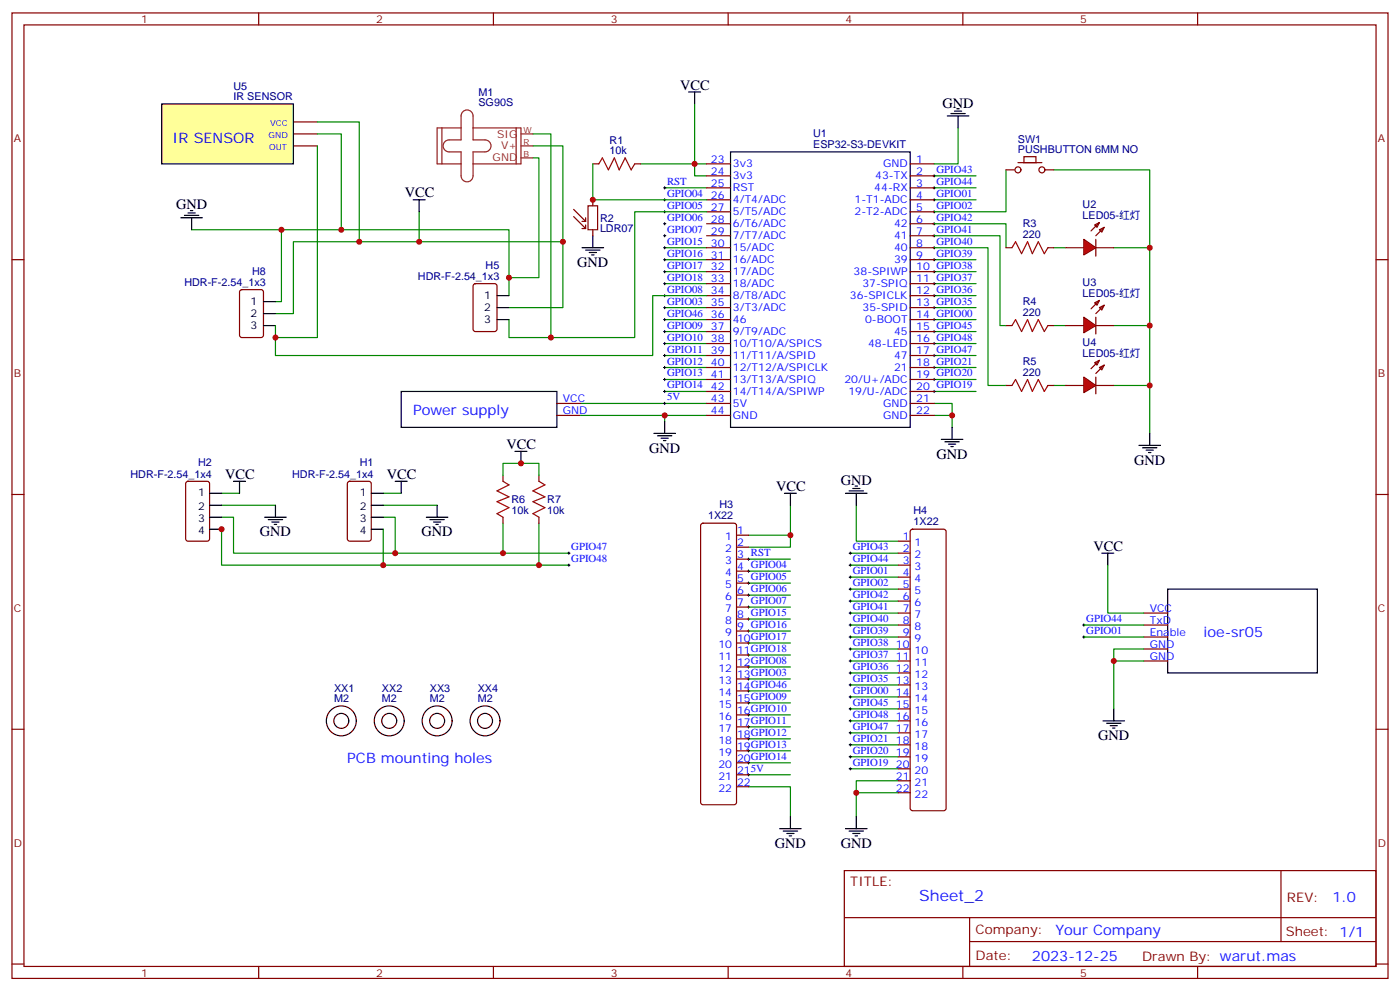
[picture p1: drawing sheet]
<svg xmlns="http://www.w3.org/2000/svg" width="412mm" height="292mm" viewBox="0 0 412 292" stroke-linecap="round" stroke-linejoin="round" font-family="sans-serif">
<g fill="none" stroke="#870000" stroke-width=".35">
<path d="M3.5 3.8h405.4v284.3h-405.4zM7.1 7.3h398.2v277.3h-398.2zM76.2 3.8v3.5M145.3 3.8v3.5M214.5 3.8v3.5M283.6 3.8v3.5M352.8 3.8v3.5M174.6 48.3h1.8M187 48.3h1.7M208.1 48.3h7.1M208.1 51.8h7.1M208.1 55.3h7.1"/>
<path d="M208.1 58.8h7.1M268.1 48.3h7.1M268.1 51.8h7.1M268.1 55.3h7.1M268.1 58.8h7.1M296.3 50h2.5M299.9 47.9h7M301.6 46.1h3.6v1.8h-3.6zM308 50h2.4M3.5 76.5h3.6M208.1 76.5h7.1M208.1 65.9h7.1"/>
<path d="M208.1 62.4h7.1M208.1 73h7.1M208.1 69.4h7.1M268.1 76.5h7.1M268.1 65.9h7.1M268.1 62.4h7.1M268.1 73h7.1M268.1 69.4h7.1M296.3 73h1.8M308.7 73h1.7M405.3 76.5h3.6M70.8 85.5l.5-.2h5.6l.7 .4v13l-.5 .7h-5.8l-.7-.4v-13z"/>
<path d="M139.6 83.7l.5-.2h5.6l.6 .5 .1 12.9-.5 .7h-5.8l-.7-.4-.1-13zM208.1 80h7.1M208.1 87.1h7.1M208.1 83.5h7.1M208.1 94.1h7.1M208.1 90.6h7.1M208.1 97.6h7.1M268.1 80h7.1M268.1 87.1h7.1M268.1 83.5h7.1M268.1 94.1h7.1M268.1 90.6h7.1"/>
<path d="M268.1 97.6h7.1M296.3 95.9h1.8M308.7 95.9h1.7M208.1 101.2h7.1M208.1 108.2h7.1M208.1 104.7h7.1M208.1 115.3h7.1M208.1 111.8h7.1M208.1 118.8h7.1M268.1 101.2h7.1M268.1 108.2h7.1M268.1 104.7h7.1"/>
<path d="M268.1 115.3h7.1M268.1 111.8h7.1M268.1 118.8h7.1M296.3 113.5h1.8M308.7 113.5h1.7M314 113.5h5.3M322.4 106.8l1.4-.7-.7 1.4zM322.8 113.5h5.3M323.8 108.2l1.5-.7-.7 1.4zM323.8 106.1l-2.4 2.5M325.3 107.5l-2.5 2.5M148.2 140v1.7"/>
<path d="M158.7 140v1.7M208.1 122.3h7.1M268.1 122.3h7.1M3.5 145.6h3.6M54.9 142l.5-.3h5.6l.7 .5v16.5l-.4 .6-5.9 .1-.7-.5v-16.4zM102.5 142l.5-.3h5.7l.6 .5 .1 16.5-.5 .6-5.9 .1-.6-.5-.1-16.4zM148.2 152.3v1.8M158.7 152.3v1.8M405.3 145.6h3.6M3.5 214.8h3.6M405.3 214.8h3.6M248.7 256.4h156.6v28.2h-156.6z"/>
<path d="M377.3 256.4v20.9M248.7 270.2h156.5M285.6 277.3h119.6M285.6 270.2v14.2M3.5 283.9h3.6M76.2 284.6v3.5M145.3 284.6v3.5M214.5 284.6v3.5M283.6 284.6v3.5M352.8 284.6v3.5M405.3 283.9h3.6"/>
<circle cx="299.9" cy="50" r=".88"/>
<circle cx="306.9" cy="50" r=".88"/>
</g>
<g fill="none" stroke="#008700" stroke-width=".35">
<path d="M204.6 30.6v17.7h3.5M282.2 37.7v10.6h-7M188.7 48.3h15.9v3.5h3.5M195.8 55.3h12.3M275.2 58.8h12.3M275.2 55.3h12.3M275.2 51.8h12.3M296.3 50v12.4h-21.1M310.4 50h28.3v63.5h-10.6M56.4 67.7h93.5v19.4M82.9 67.7v21.1h-1.8M123.5 62.4v8.8"/>
<path d="M195.8 76.5h12.3M195.8 73h12.3M275.2 73h15.8v40.5h5.3M275.2 69.4h19.4v26.5h1.7M275.2 65.9h21.1v7.1M275.2 76.5h12.3M310.4 73h3.6M328.1 73h10.6M149.9 90.6h15.9v-19.4h-79.4v21.2h-5.3M195.8 97.6h12.3M195.8 94.1h12.3M195.8 90.6h12.3"/>
<path d="M195.8 83.5h12.3M195.8 80h12.3M275.2 97.6h12.3M275.2 94.1h12.3M275.2 90.6h12.3M275.2 87.1h12.3M275.2 83.5h12.3M275.2 80h12.3M310.4 95.9h3.6M328.1 95.9h10.6M171.1 118.8h37M195.8 115.3h12.3"/>
<path d="M195.8 111.8h12.3M195.8 108.2h12.3M195.8 104.7h12.3M195.8 101.2h12.3M275.2 118.8h5.3v3.5M275.2 115.3h12.3M275.2 111.8h12.3M275.2 108.2h12.3M275.2 104.7h12.3M275.2 101.2h12.3M310.4 113.5h3.6M338.7 113.5v14.1"/>
<path d="M208.1 122.3h-12.3v1.8M275.2 122.3h5.3v3.6M65.3 155.9v10.5h47.6M65.3 152.3h3.5v10.6h47.6M65.3 148.8h15.8M65.3 145.3h5.3M112.9 152.3h3.5v10.6M112.9 155.9v10.5M112.9 148.8h15.9M112.9 145.3h5.3M148.2 154.1v8.8M158.7 154.1v12.3"/>
<path d="M232.8 157.6v3.5h-12.3M252.2 148.8v10.6h12.4M112.9 166.4h54.7M116.4 162.9h51.2M220.5 178.8h12.3M220.5 175.3h12.3M220.5 171.7h12.3M220.5 168.2h12.3M220.5 164.7h12.3M250.5 166.4h14.1M250.5 162.9h14.1M250.5 177h14.1"/>
<path d="M250.5 173.5h14.1M250.5 170h14.1M220.5 200h12.3M220.5 196.4h12.3M220.5 192.9h12.3M220.5 189.4h12.3M220.5 185.8h12.3M220.5 182.3h12.3M250.5 198.2h14.1M250.5 194.7h14.1M250.5 191.1h14.1M250.5 187.6h14.1"/>
<path d="M250.5 184.1h14.1M250.5 180.6h14.1M220.5 217.6h12.3M220.5 214.1h12.3M220.5 210.5h12.3M220.5 207h12.3M220.5 203.5h12.3M250.5 219.4h14.1M250.5 215.8h14.1M250.5 212.3h14.1M250.5 208.8h14.1M250.5 205.2h14.1"/>
<path d="M250.5 201.7h14.1M220.5 231.7h12.3v8.8M220.5 228.2h12.3M220.5 224.6h12.3M220.5 221.1h12.3M250.5 226.4h14.1M250.5 222.9h14.1M252.2 233.5h12.4M264.6 229.9h-12.4v10.6"/>
</g>
<g fill="none" stroke="#000" stroke-width=".35">
<path d="M202.8 27.1h3.6M204.6 27.1v3.5M279 34.1h6.4M280.1 33.4h4.2M281.2 32.7h2.1M281.9 32h.7M282.2 34.1v3.6M121.7 58.8h3.5M123.5 58.8v3.6M215.2 44.7h52.9v81.2h-52.9zM53.3 64.1h6.3M54.3 63.4h4.3"/>
<path d="M55.4 62.7h2.1M56.1 62h.7M56.4 64.1v3.6M171.4 73h6.4M172.5 73.7h4.2M173.6 74.4h2.1M174.3 75.1h.7M174.6 69.4v3.6M77.6 95.9h3.5M77.6 88.8h3.5M77.6 92.4h3.5M146.4 94.1h3.5"/>
<path d="M146.4 87.1h3.5M146.4 90.6h3.5M151.7 132.9h3.5M153.5 132.9v3.6M192.6 127.6h6.4M193.7 128.3h4.2M194.7 129h2.1M195.4 129.8h.7M195.8 124.1v3.5M277.3 129.4h6.3M278.3 130.1h4.3M279.4 130.8h2.1"/>
<path d="M280.1 131.5h.7M280.5 125.9v3.5M335.5 131.2h6.3M336.5 131.9h4.3M337.6 132.6h2.1M338.3 133.3h.7M338.7 127.6v3.6M61.7 152.3h3.6M61.7 145.3h3.6M61.7 148.8h3.6M61.7 155.9h3.6M68.8 141.7h3.5"/>
<path d="M70.6 141.7v3.6M78 152.3h6.3M79 153h4.3M80.1 153.7h2.1M80.8 154.4h.7M81.1 148.8v3.5M109.4 152.3h3.5M109.4 145.3h3.5M109.4 148.8h3.5M109.4 155.9h3.5M116.4 141.7h3.5M118.2 141.7v3.6"/>
<path d="M125.6 152.3h6.3M126.6 153h4.3M127.7 153.7h2.1M128.4 154.4h.7M128.8 148.8v3.5"/>
</g>
<g fill="none" stroke="#300" stroke-width=".35">
<circle cx="100.5" cy="212.3" r="4.4"/>
<circle cx="100.5" cy="212.3" r="2.2"/>
<circle cx="114.7" cy="212.3" r="4.4"/>
<circle cx="114.7" cy="212.3" r="2.2"/>
<circle cx="128.8" cy="212.3" r="4.4"/>
<circle cx="128.8" cy="212.3" r="2.2"/>
<circle cx="142.9" cy="212.3" r="4.4"/>
<circle cx="142.9" cy="212.3" r="2.2"/>
</g>
<g fill="none" stroke="#000" stroke-width=".29">
<path d="M195.4 58.8h.7M195.4 55.3h.7M195.8 55v.7M195.8 58.5v.7M274.8 58.8h.7M274.8 55.3h.7M274.8 51.8h.7M275.2 51.4v.7M275.2 55v.7M275.2 58.5v.7M195.4 76.5h.7M195.4 73h.7"/>
<path d="M195.4 69.4h.7M195.4 65.9h.7M195.4 62.4h.7M195.8 62v.7M195.8 65.5v.8M195.8 69.1v.7M195.8 72.6v.7M195.8 76.1v.7M195.8 79.7v.7M274.8 76.5h.7M274.8 73h.7M274.8 69.4h.7"/>
<path d="M274.8 65.9h.7M274.8 62.4h.7M275.2 62v.7M275.2 65.5v.8M275.2 69.1v.7M275.2 72.6v.7M275.2 76.1v.7M275.2 79.7v.7M195.4 97.6h.7M195.4 94.1h.7M195.4 90.6h.7M195.4 87.1h.7"/>
<path d="M195.4 83.5h.7M195.4 80h.7M195.8 83.2v.7M195.8 86.7v.7M195.8 90.2v.7M195.8 93.8v.7M195.8 97.3v.7M274.8 97.6h.7M274.8 94.1h.7M274.8 90.6h.7M274.8 87.1h.7M274.8 83.5h.7"/>
<path d="M274.8 80h.7M275.2 83.2v.7M275.2 86.7v.7M275.2 90.2v.7M275.2 93.8v.7M275.2 97.3v.7M195.4 115.3h.7M195.4 111.8h.7M195.4 108.2h.7M195.4 104.7h.7M195.4 101.2h.7M195.4 118.8h.7"/>
<path d="M195.8 100.8v.7M195.8 104.4v.7M195.8 107.9v.7M195.8 111.4v.7M195.8 114.9v.7M195.8 118.5v.7M274.8 115.3h.7M274.8 111.8h.7M274.8 108.2h.7M274.8 104.7h.7M274.8 101.2h.7M275.2 100.8v.7"/>
<path d="M275.2 104.4v.7M275.2 107.9v.7M275.2 111.4v.7M275.2 114.9v.7M167.2 166.4h.7M167.2 162.9h.7M167.6 162.6v.7M167.6 166.1v.7M220.1 178.8h.7M220.1 175.3h.7M220.1 171.7h.7M220.1 168.2h.7"/>
<path d="M220.1 164.7h.7M220.5 164.3v.7M220.5 167.9v.7M220.5 171.4v.7M220.5 174.9v.7M220.5 178.4v.7M250.1 166.4h.7M250.1 162.9h.7M250.1 170h.7M250.1 173.5h.7M250.1 177h.7M250.5 162.6v.7"/>
<path d="M250.5 166.1v.7M250.5 169.6v.7M250.5 173.1v.7M250.5 176.7v.7M220.1 200h.7M220.1 196.4h.7M220.1 192.9h.7M220.1 189.4h.7M220.1 185.8h.7M220.1 182.3h.7M220.5 182v.7M220.5 185.5v.7"/>
<path d="M220.5 189v.7M220.5 192.5v.8M220.5 196.1v.7M220.5 199.6v.7M250.1 180.6h.7M250.1 184.1h.7M250.1 187.6h.7M250.1 191.1h.7M250.1 194.7h.7M250.1 198.2h.7M250.5 180.2v.7M250.5 183.7v.7"/>
<path d="M250.5 187.3v.7M250.5 190.8v.7M250.5 194.3v.7M250.5 197.8v.7M220.1 217.6h.7M220.1 214.1h.7M220.1 210.5h.7M220.1 207h.7M220.1 203.5h.7M220.5 203.1v.7M220.5 206.7v.7M220.5 210.2v.7"/>
<path d="M220.5 213.7v.7M220.5 217.2v.7M250.1 201.7h.7M250.1 205.2h.7M250.1 208.8h.7M250.1 212.3h.7M250.1 215.8h.7M250.1 219.4h.7M250.5 201.4v.7M250.5 204.9v.7M250.5 208.4v.7M250.5 211.9v.8"/>
<path d="M250.5 215.5v.7M250.5 219v.7M220.1 228.2h.7M220.1 224.6h.7M220.1 221.1h.7M220.5 220.8v.7M220.5 224.3v.7M220.5 227.8v.7M250.1 222.9h.7M250.1 226.4h.7M250.5 222.5v.7M250.5 226.1v.7"/>
</g>
<path d="M176.4 48.3l1-1.8 1.8 3.5 1.8-3.5 1.4 3.5 1.7-3.5 1.8 3.5 1.1-1.7M298.1 73l1.1-1.8 1.7 3.5 1.8-3.5 1.4 3.5 1.8-3.5 1.7 3.5 1.1-1.7M298.1 95.9l1.1-1.8 1.7 3.5 1.8-3.5 1.4 3.5 1.8-3.5 1.7 3.5 1.1-1.7M298.1 113.5l1.1-1.7 1.7 3.5 1.8-3.5 1.4 3.5 1.8-3.5 1.7 3.5 1.1-1.8M148.2 141.7l1.7 1.1-3.5 1.8 3.5 1.7-3.5 1.4 3.5 1.8-3.5 1.8 1.8 1M158.7 141.7l1.8 1.1-3.5 1.8 3.5 1.7-3.5 1.4 3.5 1.8-3.5 1.8 1.7 1" fill="none" stroke="#a10000" stroke-width=".35"/>
<path d="M174.6 58.8v1.8M169 63.8l3.5 3.5M169 61.7l3.5 3.5M171.4 67.3h1.1M171.4 65.2h1.1M172.5 64.1v1.1M172.5 66.3v1M173.2 60.6h2.8v7.1h-2.8zM174.6 67.7v1.7" fill="none" stroke="#850000" stroke-width=".35"/>
<path d="M319.3 111.1l3.5 2.4-3.5 2.1z" fill="#f00" stroke="#870000" stroke-width=".35"/>
<path d="M314 95.9h5.3M322.4 89.2l1.4-.7-.7 1.4zM322.8 95.9h5.3M323.8 90.6l1.5-.7-.7 1.4zM323.8 88.5l-2.4 2.4M325.3 89.9l-2.5 2.5M322.8 111.1v4.9" fill="none" stroke="#870000" stroke-width=".35"/>
<path d="M319.3 93.4l3.5 2.5-3.5 2.1z" fill="#f00" stroke="#870000" stroke-width=".35"/>
<path d="M314 73h5.3M322.4 66.3l1.4-.8-.7 1.5zM322.8 73h5.3M323.8 67.7l1.5-.7-.7 1.4zM323.8 65.5l-2.4 2.5M325.3 67l-2.5 2.4M322.8 93.4v5" fill="none" stroke="#870000" stroke-width=".35"/>
<path d="M319.3 70.5l3.5 2.5-3.5 2.1z" fill="#f00" stroke="#870000" stroke-width=".35"/>
<g fill="none" stroke="#870000" stroke-width=".35">
<path d="M86.4 39.4h7.1M86.4 35.9h7.1M86.4 43h7.1M322.8 70.5v4.9M206.6 154.3l.5-.2h9.2l.5 .2 .2 .5v81.5l-.3 .5-.4 .2h-9.2l-.5-.2-.2-.5v-81.5zM217 157.6h3.5M264.6 159.4h3.5M268.3 156.1l.5-.2h9.2l.5 .2 .2 .5v81.5l-.2 .5-.5 .2h-9.2l-.5-.3-.2-.4v-81.5zM217 161.1h3.5M217 164.7h3.5M217 168.2h3.5M217 171.7h3.5"/>
<path d="M217 175.3h3.5M217 178.8h3.5M264.6 162.9h3.5M264.6 166.4h3.5M264.6 170h3.5M264.6 173.5h3.5M264.6 177h3.5M217 182.3h3.5M217 185.8h3.5M217 189.4h3.5M217 192.9h3.5M217 196.4h3.5"/>
<path d="M217 200h3.5M264.6 180.6h3.5M264.6 184.1h3.5M264.6 187.6h3.5M264.6 191.1h3.5M264.6 194.7h3.5M264.6 198.2h3.5M217 203.5h3.5M217 207h3.5M217 210.5h3.5M217 214.1h3.5M217 217.6h3.5"/>
<path d="M264.6 201.7h3.5M264.6 205.2h3.5M264.6 208.8h3.5M264.6 212.3h3.5M264.6 215.8h3.5M264.6 219.4h3.5M217 221.1h3.5M217 224.6h3.5M217 228.2h3.5M217 231.7h3.5M264.6 222.9h3.5M264.6 226.4h3.5"/>
<path d="M264.6 229.9h3.5M264.6 233.5h3.5"/>
</g>
<path d="M157 39.4h5.3v60M157 46.5h1.7v35.3h-8.8M174.6 48.3v10.5h33.5M208.1 62.4h-21.1v37h-37.1v-5.3M208.1 87.1h-15.8v17.6h-111.2v-8.8M148.2 140v-3.5h10.5v3.5M232.8 148.8v8.8h-12.3" fill="none" stroke="#008700" stroke-width=".35"/>
<g fill="none" stroke="#000" stroke-width=".35">
<path d="M231.1 145.3h3.5M232.8 145.3v3.5M249.1 145.3h6.3M250.1 144.6h4.3M251.2 143.9h2.1M251.9 143.2h.7M252.2 145.3v3.5M229.7 244.1h6.3M230.7 244.8h4.2M231.8 245.5h2.1M232.5 246.2h.7M232.8 240.5v3.6"/>
<path d="M249.1 244.1h6.3M250.1 244.8h4.3M251.2 245.5h2.1M251.9 246.2h.7M252.2 240.5v3.6"/>
</g>
<path d="M130.2 37.7v10.6M135.8 37.7h-7v10.6h7M136.3 32.9a1.76 1.76 0 0 1 2-.4 1.76 1.76 0 0 1 1 1.6v7.1h3.6a1.76 1.76 0 0 1 1.7 1.8 1.76 1.76 0 0 1-1.7 1.7h-3.6v7.1a1.76 1.76 0 0 1-1.7 1.8 1.76 1.76 0 0 1-1.8-1.8v-7.1h-3.5a1.76 1.76 0 0 1-1.8-1.7 1.76 1.76 0 0 1 1.8-1.8h3.5v-7.1zM139.3 37.7h14.2v10.6h-14.2M152 37.7v10.6M153.5 39.4h3.5M153.5 43h3.5M153.5 46.5h3.5" fill="none" stroke="#8c2424" stroke-width=".35"/>
<path d="M47.6 30.6h38.8v17.7h-38.8z" fill="#ff9" stroke="#000" stroke-width=".35"/>
<path d="M118.2 115.3h45.8v10.6h-45.8zM324.6 162.9h3.5M326.3 162.9v3.5M344 173.5h44.1v24.7h-44.1zM324.9 212.3h6.4M326 213h4.2M327 213.7h2.1M327.7 214.4h.7M328.1 208.8v3.5" fill="none" stroke="#000" stroke-width=".35"/>
<path d="M318.9 184.1h.7M318.9 187.6h.7M319.3 183.7v.7M319.3 187.3v.7" fill="none" stroke="#000" stroke-width=".29"/>
<path d="M164 118.8h7.1M164 122.3h7.1M336.9 180.6h7.1M336.9 184.1h7.1M336.9 187.6h7.1M336.9 191.1h7.1M336.9 194.7h7.1" fill="none" stroke="#870000" stroke-width=".35"/>
<path d="M93.5 39.4h7v28.3M93.5 35.9h12.3v35.3M93.5 43v56.4h-12.4M157 43h8.8v28.2M171.1 122.3h24.7M326.3 166.4v14.2h10.6M319.3 184.1h17.6M319.3 187.6h17.6M328.1 194.7h8.8M336.9 191.1h-8.8v17.7" fill="none" stroke="#008700" stroke-width=".35"/>
<g fill="#c00">
<circle cx="112.9" cy="166.4" r=".88"/>
<circle cx="158.8" cy="166.4" r=".88"/>
<circle cx="116.4" cy="162.9" r=".88"/>
<circle cx="148.2" cy="162.9" r=".88"/>
<circle cx="82.9" cy="67.7" r=".88"/>
<circle cx="232.8" cy="157.6" r=".88"/>
<circle cx="280.5" cy="122.3" r=".88"/>
<circle cx="252.2" cy="233.5" r=".88"/>
<circle cx="204.6" cy="48.3" r=".88"/>
<circle cx="338.7" cy="95.9" r=".88"/>
<circle cx="338.7" cy="73" r=".88"/>
<circle cx="338.7" cy="113.5" r=".88"/>
<circle cx="65.3" cy="155.9" r=".88"/>
<circle cx="174.6" cy="58.8" r=".88"/>
<circle cx="153.5" cy="136.5" r=".88"/>
<circle cx="123.5" cy="71.2" r=".88"/>
<circle cx="149.9" cy="81.8" r=".88"/>
<circle cx="162.3" cy="99.4" r=".88"/>
<circle cx="328.1" cy="194.7" r=".88"/>
<circle cx="81.1" cy="99.4" r=".88"/>
<circle cx="100.5" cy="67.7" r=".88"/>
<circle cx="105.8" cy="71.2" r=".88"/>
<circle cx="165.8" cy="71.2" r=".88"/>
<circle cx="195.8" cy="122.3" r=".88"/>
</g>
<text font-size="4.6" fill="#00f" x="270.8" y="265.4">Sheet_2</text>
<g font-size="4.2">
<text x="200.4" y="26.4">VCC</text>
<text x="277.6" y="31.7">GND</text>
<text x="119.2" y="58.1">VCC</text>
<text x="51.9" y="61.7">GND</text>
<text x="170" y="78.6">GND</text>
<text x="149.2" y="132.2">VCC</text>
<text x="191.2" y="133.3">GND</text>
<text x="275.9" y="135">GND</text>
<text x="334.1" y="136.8">GND</text>
<text x="66.3" y="141">VCC</text>
<text x="113.9" y="141">VCC</text>
<text x="247.6" y="142.8">GND</text>
<text x="228.6" y="144.6">VCC</text>
<text x="76.6" y="158">GND</text>
<text x="124.2" y="158">GND</text>
<text x="322.1" y="162.2">VCC</text>
<text x="323.5" y="217.9">GND</text>
<text x="228.2" y="249.7">GND</text>
<text x="247.6" y="249.7">GND</text>
</g>
<g font-size="4.2" fill="#00f">
<text x="50.8" y="42.2">IR SENSOR</text>
<text x="121.7" y="122.3">Power supply</text>
<text x="354.5" y="187.6">ioe-sr05</text>
<text x="102.3" y="224.6">PCB mounting holes</text>
<text x="392.5" y="265.7">1.0</text>
<text x="310.9" y="275.2">Your Company</text>
<text x="304" y="283">2023-12-25</text>
</g>
<g font-size="3.9" fill="#800">
<text x="250.5" y="261">TITLE:</text>
<text x="379.1" y="265.7">REV:</text>
<text x="287.4" y="275.2">Company:</text>
<text x="378.7" y="275.8">Sheet: 1/1</text>
<text x="287.4" y="282.9">Date:</text>
<text x="336.4" y="282.9">Drawn By: warut.mas</text>
</g>
<g font-size="3.2" fill="#800">
<text x="41.6" y="6.8">1</text>
<text x="110.8" y="6.8">2</text>
<text x="179.9" y="6.8">3</text>
<text x="249.1" y="6.8">4</text>
<text x="318.2" y="6.8">5</text>
<text x="4.1" y="41.9">A</text>
<text x="405.9" y="41.9">A</text>
<text x="4.1" y="111.1">B</text>
<text x="405.9" y="111.1">B</text>
<text x="4.1" y="180.2">C</text>
<text x="405.9" y="180.2">C</text>
<text x="4.1" y="249.3">D</text>
<text x="405.9" y="249.3">D</text>
<text x="41.6" y="287.6">1</text>
<text x="110.8" y="287.6">2</text>
<text x="179.9" y="287.6">3</text>
<text x="249.1" y="287.6">4</text>
<text x="318.2" y="287.6">5</text>
</g>
<g font-size="3.2" fill="#000080">
<text x="68.8" y="29.6">IR SENSOR</text>
<text x="68.8" y="26.4">U5</text>
<text x="140.9" y="28.2">M1</text>
<text x="140.9" y="31.3">SG90S</text>
<text x="239.5" y="40.4">U1</text>
<text x="299.8" y="42">SW1</text>
<text x="179.6" y="45.4">10k</text>
<text x="179.6" y="42.3">R1</text>
<text x="239.5" y="43.6">ESP32-S3-DEVKIT</text>
<text x="299.8" y="45.1">PUSHBUTTON 6MM NO</text>
<text x="176.7" y="65.3">R2</text>
<text x="318.9" y="64.5">LED05-红灯</text>
<text x="318.9" y="61.4">U2</text>
<text x="176.7" y="68.5">LDR07</text>
<text x="301.3" y="70.1">220</text>
<text x="301.3" y="67">R3</text>
<text x="74.2" y="81.1">H8</text>
<text x="123.1" y="82.5">HDR-F-2.54_1x3</text>
<text x="143" y="79.3">H5</text>
<text x="54.3" y="84.2">HDR-F-2.54_1x3</text>
<text x="301.3" y="89.9">R4</text>
<text x="318.9" y="87.4">LED05-红灯</text>
<text x="318.9" y="84.3">U3</text>
<text x="301.3" y="93.1">220</text>
<text x="318.9" y="102">U4</text>
<text x="301.3" y="107.5">R5</text>
<text x="318.9" y="105.1">LED05-红灯</text>
<text x="301.3" y="110.7">220</text>
<text x="58.4" y="137.3">H2</text>
<text x="106" y="137.3">H1</text>
<text x="38.4" y="140.7">HDR-F-2.54_1x4</text>
<text x="86.1" y="140.7">HDR-F-2.54_1x4</text>
<text x="150.6" y="148.2">R6</text>
<text x="161.2" y="148.2">R7</text>
<text x="211.9" y="149.7">H3</text>
<text x="150.6" y="151.4">10k</text>
<text x="161.2" y="151.4">10k</text>
<text x="208.6" y="152.9">1X22</text>
<text x="269.1" y="154.7">1X22</text>
<text x="269.1" y="151.5">H4</text>
<text x="98.4" y="203.7">XX1</text>
<text x="112.5" y="203.7">XX2</text>
<text x="126.6" y="203.7">XX3</text>
<text x="140.7" y="203.7">XX4</text>
<text x="98.4" y="206.8">M2</text>
<text x="112.5" y="206.8">M2</text>
<text x="126.6" y="206.8">M2</text>
<text x="140.7" y="206.8">M2</text>
</g>
<g font-size="3.2" fill="#00f">
<text x="78.4" y="40.5">GND</text>
<text x="79.1" y="37">VCC</text>
<text x="78.9" y="44">OUT</text>
<text x="209.4" y="47.9">23</text>
<text x="269.9" y="47.9">1</text>
<text x="209.4" y="51.4">24</text>
<text x="215.9" y="49.3">3v3</text>
<text x="215.9" y="52.8">3v3</text>
<text x="257.8" y="52.8">43-TX</text>
<text x="260.1" y="49.3">GND</text>
<text x="269.9" y="51.4">2</text>
<text x="275.9" y="50.9">GPIO43</text>
<text x="196.5" y="54.4">RST</text>
<text x="196.5" y="58">GPIO04</text>
<text x="209.4" y="55">25</text>
<text x="209.4" y="58.5">26</text>
<text x="215.9" y="56.4">RST</text>
<text x="215.9" y="59.9">4/T4/ADC</text>
<text x="251.7" y="59.9">1-T1-ADC</text>
<text x="257.5" y="56.4">44-RX</text>
<text x="269.9" y="58.5">4</text>
<text x="269.9" y="55">3</text>
<text x="275.9" y="58">GPIO01</text>
<text x="275.9" y="54.4">GPIO44</text>
<text x="196.5" y="61.5">GPIO05</text>
<text x="196.5" y="65">GPIO06</text>
<text x="209.4" y="65.5">28</text>
<text x="209.4" y="62">27</text>
<text x="215.9" y="63.4">5/T5/ADC</text>
<text x="251.7" y="63.4">2-T2-ADC</text>
<text x="269.9" y="65.5">6</text>
<text x="269.9" y="62">5</text>
<text x="275.9" y="65">GPIO42</text>
<text x="275.9" y="61.5">GPIO02</text>
<text x="196.5" y="68.5">GPIO07</text>
<text x="209.4" y="69.1">29</text>
<text x="215.9" y="67">6/T6/ADC</text>
<text x="215.9" y="70.5">7/T7/ADC</text>
<text x="263.4" y="67">42</text>
<text x="263.4" y="70.5">41</text>
<text x="269.9" y="69.1">7</text>
<text x="275.9" y="68.5">GPIO41</text>
<text x="196.5" y="72.1">GPIO15</text>
<text x="196.5" y="75.6">GPIO16</text>
<text x="209.4" y="72.6">30</text>
<text x="209.4" y="76.1">31</text>
<text x="215.9" y="74">15/ADC</text>
<text x="215.9" y="77.5">16/ADC</text>
<text x="263.4" y="74">40</text>
<text x="263.4" y="77.5">39</text>
<text x="269.9" y="72.6">8</text>
<text x="269.9" y="76.1">9</text>
<text x="275.9" y="75.6">GPIO39</text>
<text x="275.9" y="72.1">GPIO40</text>
<text x="196.5" y="79.1">GPIO17</text>
<text x="196.5" y="82.7">GPIO18</text>
<text x="209.4" y="79.7">32</text>
<text x="209.4" y="83.2">33</text>
<text x="215.9" y="81.1">17/ADC</text>
<text x="251.5" y="81.1">38-SPIWP</text>
<text x="269.9" y="79.7">10 GPIO38</text>
<text x="269.9" y="83.2">11 GPIO37</text>
<text x="196.5" y="86.2">GPIO08</text>
<text x="196.5" y="89.7">GPIO03</text>
<text x="209.4" y="86.7">34</text>
<text x="215.9" y="88.1">8/T8/ADC</text>
<text x="215.9" y="84.6">18/ADC</text>
<text x="250.3" y="88.1">36-SPICLK</text>
<text x="254" y="84.6">37-SPIQ</text>
<text x="269.9" y="86.7">12 GPIO36</text>
<text x="196.5" y="93.2">GPIO46</text>
<text x="209.4" y="93.8">36</text>
<text x="209.4" y="90.2">35</text>
<text x="215.9" y="95.2">46</text>
<text x="215.9" y="91.7">3/T3/ADC</text>
<text x="254.1" y="91.7">35-SPID</text>
<text x="254.8" y="95.2">0-BOOT</text>
<text x="269.9" y="93.8">14 GPIO00</text>
<text x="269.9" y="90.2">13 GPIO35</text>
<text x="196.5" y="96.8">GPIO09</text>
<text x="196.5" y="100.3">GPIO10</text>
<text x="209.4" y="100.8">38</text>
<text x="209.4" y="97.3">37</text>
<text x="215.9" y="98.7">9/T9/ADC</text>
<text x="263.4" y="98.7">45</text>
<text x="269.9" y="100.8">16 GPIO48</text>
<text x="269.9" y="97.3">15 GPIO45</text>
<text x="196.5" y="103.8">GPIO11</text>
<text x="196.5" y="107.4">GPIO12</text>
<text x="209.4" y="107.9">40</text>
<text x="209.4" y="104.4">39</text>
<text x="215.9" y="102.2">10/T10/A/SPICS</text>
<text x="215.9" y="105.8">11/T11/A/SPID</text>
<text x="255.7" y="102.2">48-LED</text>
<text x="263.4" y="105.8">47</text>
<text x="269.9" y="107.9">18 GPIO21</text>
<text x="269.9" y="104.4">17 GPIO47</text>
<text x="196.5" y="110.9">GPIO13</text>
<text x="209.4" y="111.4">41</text>
<text x="215.9" y="109.3">12/T12/A/SPICLK</text>
<text x="215.9" y="112.8">13/T13/A/SPIQ</text>
<text x="248.7" y="112.8">20/U+/ADC</text>
<text x="263.4" y="109.3">21</text>
<text x="269.9" y="111.4">19 GPIO20</text>
<text x="165.8" y="118.5">VCC</text>
<text x="196.5" y="114.4">GPIO14</text>
<text x="196.5" y="117.9">5V</text>
<text x="209.4" y="114.9">42</text>
<text x="209.4" y="118.5">43</text>
<text x="215.9" y="116.3">14/T14/A/SPIWP</text>
<text x="215.9" y="119.9">5V</text>
<text x="249.9" y="116.3">19/U-/ADC</text>
<text x="260.1" y="119.9">GND</text>
<text x="269.9" y="114.9">20 GPIO19</text>
<text x="269.9" y="118.5">21</text>
<text x="165.8" y="122">GND</text>
<text x="209.4" y="122">44</text>
<text x="215.9" y="123.4">GND</text>
<text x="260.1" y="123.4">GND</text>
<text x="269.9" y="122">22</text>
<text x="213.6" y="159">1</text>
<text x="217.1" y="157.3">1</text>
<text x="217.1" y="160.8">2</text>
<text x="265.9" y="159">1</text>
<text x="269.4" y="160.8">1</text>
<text x="168.3" y="165.6">GPIO48</text>
<text x="168.3" y="162">GPIO47</text>
<text x="213.6" y="162.6">2</text>
<text x="213.6" y="166.1">3</text>
<text x="217.1" y="164.3">3 RST</text>
<text x="217.1" y="167.9">4 GPIO04</text>
<text x="251.2" y="162">GPIO43</text>
<text x="251.2" y="165.6">GPIO44</text>
<text x="265.9" y="162.6">2</text>
<text x="265.9" y="166.1">3</text>
<text x="269.4" y="164.3">2</text>
<text x="269.4" y="167.9">3</text>
<text x="213.6" y="169.6">4</text>
<text x="213.6" y="173.1">5</text>
<text x="217.1" y="171.4">5 GPIO05</text>
<text x="251.2" y="169.1">GPIO01</text>
<text x="251.2" y="172.6">GPIO02</text>
<text x="265.9" y="169.6">4</text>
<text x="265.9" y="173.1">5</text>
<text x="269.4" y="171.4">4</text>
<text x="213.6" y="176.7">6</text>
<text x="217.1" y="174.9">6 GPIO06</text>
<text x="217.1" y="178.4">7 GPIO07</text>
<text x="251.2" y="176.1">GPIO42</text>
<text x="251.2" y="179.7">GPIO41</text>
<text x="265.9" y="176.7">6</text>
<text x="269.4" y="174.9">5</text>
<text x="269.4" y="178.4">6</text>
<text x="213.6" y="180.2">7</text>
<text x="213.6" y="183.7">8</text>
<text x="217.1" y="182">8 GPIO15</text>
<text x="217.1" y="185.5">9 GPIO16</text>
<text x="251.2" y="183.2">GPIO40</text>
<text x="265.9" y="180.2">7</text>
<text x="265.9" y="183.7">8</text>
<text x="269.4" y="182">7</text>
<text x="269.4" y="185.5">8</text>
<text x="320" y="183.2">GPIO44</text>
<text x="338.7" y="180.2">VCC</text>
<text x="338.7" y="183.7">TxD</text>
<text x="211.6" y="190.8">10</text>
<text x="213.6" y="187.3">9</text>
<text x="217.1" y="189">10GPIO17</text>
<text x="251.2" y="186.7">GPIO39</text>
<text x="251.2" y="190.3">GPIO38</text>
<text x="263.9" y="190.8">10</text>
<text x="265.9" y="187.3">9</text>
<text x="269.4" y="189">9</text>
<text x="320" y="186.7">GPIO01</text>
<text x="338.7" y="187.3">Enable</text>
<text x="338.7" y="190.8">GND</text>
<text x="211.6" y="194.3">11</text>
<text x="211.6" y="197.8">12</text>
<text x="217.1" y="192.5">11GPIO18</text>
<text x="217.1" y="196.1">12GPIO08</text>
<text x="251.2" y="193.8">GPIO37</text>
<text x="251.2" y="197.3">GPIO36</text>
<text x="263.9" y="194.3">11</text>
<text x="263.9" y="197.8">12</text>
<text x="269.4" y="192.5">10</text>
<text x="269.4" y="196.1">11</text>
<text x="338.7" y="194.3">GND</text>
<text x="211.6" y="201.4">13</text>
<text x="217.1" y="199.6">13GPIO03</text>
<text x="217.1" y="203.1">14GPIO46</text>
<text x="251.2" y="200.8">GPIO35</text>
<text x="263.9" y="201.4">13</text>
<text x="269.4" y="199.6">12</text>
<text x="269.4" y="203.1">13</text>
<text x="211.6" y="204.9">14</text>
<text x="211.6" y="208.4">15</text>
<text x="217.1" y="206.7">15GPIO09</text>
<text x="251.2" y="204.4">GPIO00</text>
<text x="251.2" y="207.9">GPIO45</text>
<text x="263.9" y="204.9">14</text>
<text x="263.9" y="208.4">15</text>
<text x="269.4" y="206.7">14</text>
<text x="211.6" y="211.9">16</text>
<text x="211.6" y="215.5">17</text>
<text x="217.1" y="210.2">16GPIO10</text>
<text x="217.1" y="213.7">17GPIO11</text>
<text x="251.2" y="211.4">GPIO48</text>
<text x="251.2" y="214.9">GPIO47</text>
<text x="263.9" y="211.9">16</text>
<text x="263.9" y="215.5">17</text>
<text x="269.4" y="210.2">15</text>
<text x="269.4" y="213.7">16</text>
<text x="211.6" y="219">18</text>
<text x="217.1" y="217.2">18GPIO12</text>
<text x="217.1" y="220.8">19GPIO13</text>
<text x="251.2" y="218.5">GPIO21</text>
<text x="263.9" y="219">18</text>
<text x="269.4" y="217.2">17</text>
<text x="269.4" y="220.8">18</text>
<text x="211.6" y="222.5">19</text>
<text x="211.6" y="226.1">20</text>
<text x="217.1" y="224.3">20GPIO14</text>
<text x="217.1" y="227.8">215V</text>
<text x="251.2" y="222">GPIO20</text>
<text x="251.2" y="225.5">GPIO19</text>
<text x="263.9" y="222.5">19</text>
<text x="263.9" y="226.1">20</text>
<text x="269.4" y="224.3">19</text>
<text x="269.4" y="227.8">20</text>
<text x="211.6" y="229.6">21</text>
<text x="211.6" y="233.1">22</text>
<text x="217.1" y="231.4">22</text>
<text x="263.9" y="229.6">21</text>
<text x="263.9" y="233.1">22</text>
<text x="269.4" y="231.4">21</text>
<text x="269.4" y="234.9">22</text>
</g>
<g font-size="3.2" fill="#8d2323">
<text x="146.4" y="40.5">SIG</text>
<text x="145.1" y="47.6">GND</text>
<text x="147.6" y="44">V+</text>
</g>
<g font-size="3.2">
<text x="73.8" y="89.9">1</text>
<text x="142.6" y="88.1">1</text>
<text x="73.8" y="93.4">2</text>
<text x="142.6" y="95.2">3</text>
<text x="142.6" y="91.7">2</text>
<text x="73.8" y="96.9">3</text>
<text x="58.4" y="146">1</text>
<text x="106" y="146">1</text>
<text x="58.4" y="150.2">2</text>
<text x="58.4" y="153.7">3</text>
<text x="106" y="150.2">2</text>
<text x="106" y="153.7">3</text>
<text x="58.4" y="157.3">4</text>
<text x="106" y="157.3">4</text>
</g>
<g font-size="2.5" fill="#00f">
<text x="79.1" y="40.7">GND</text>
<text x="79.6" y="37.2">VCC</text>
<text x="79.3" y="44.2">OUT</text>
</g>
<g font-size="2.5" fill="#8d2323">
<text x="154.2" y="39.1">W</text>
<text x="154.2" y="42.6">R</text>
<text x="154.2" y="46.1">B</text>
</g>
</svg>
